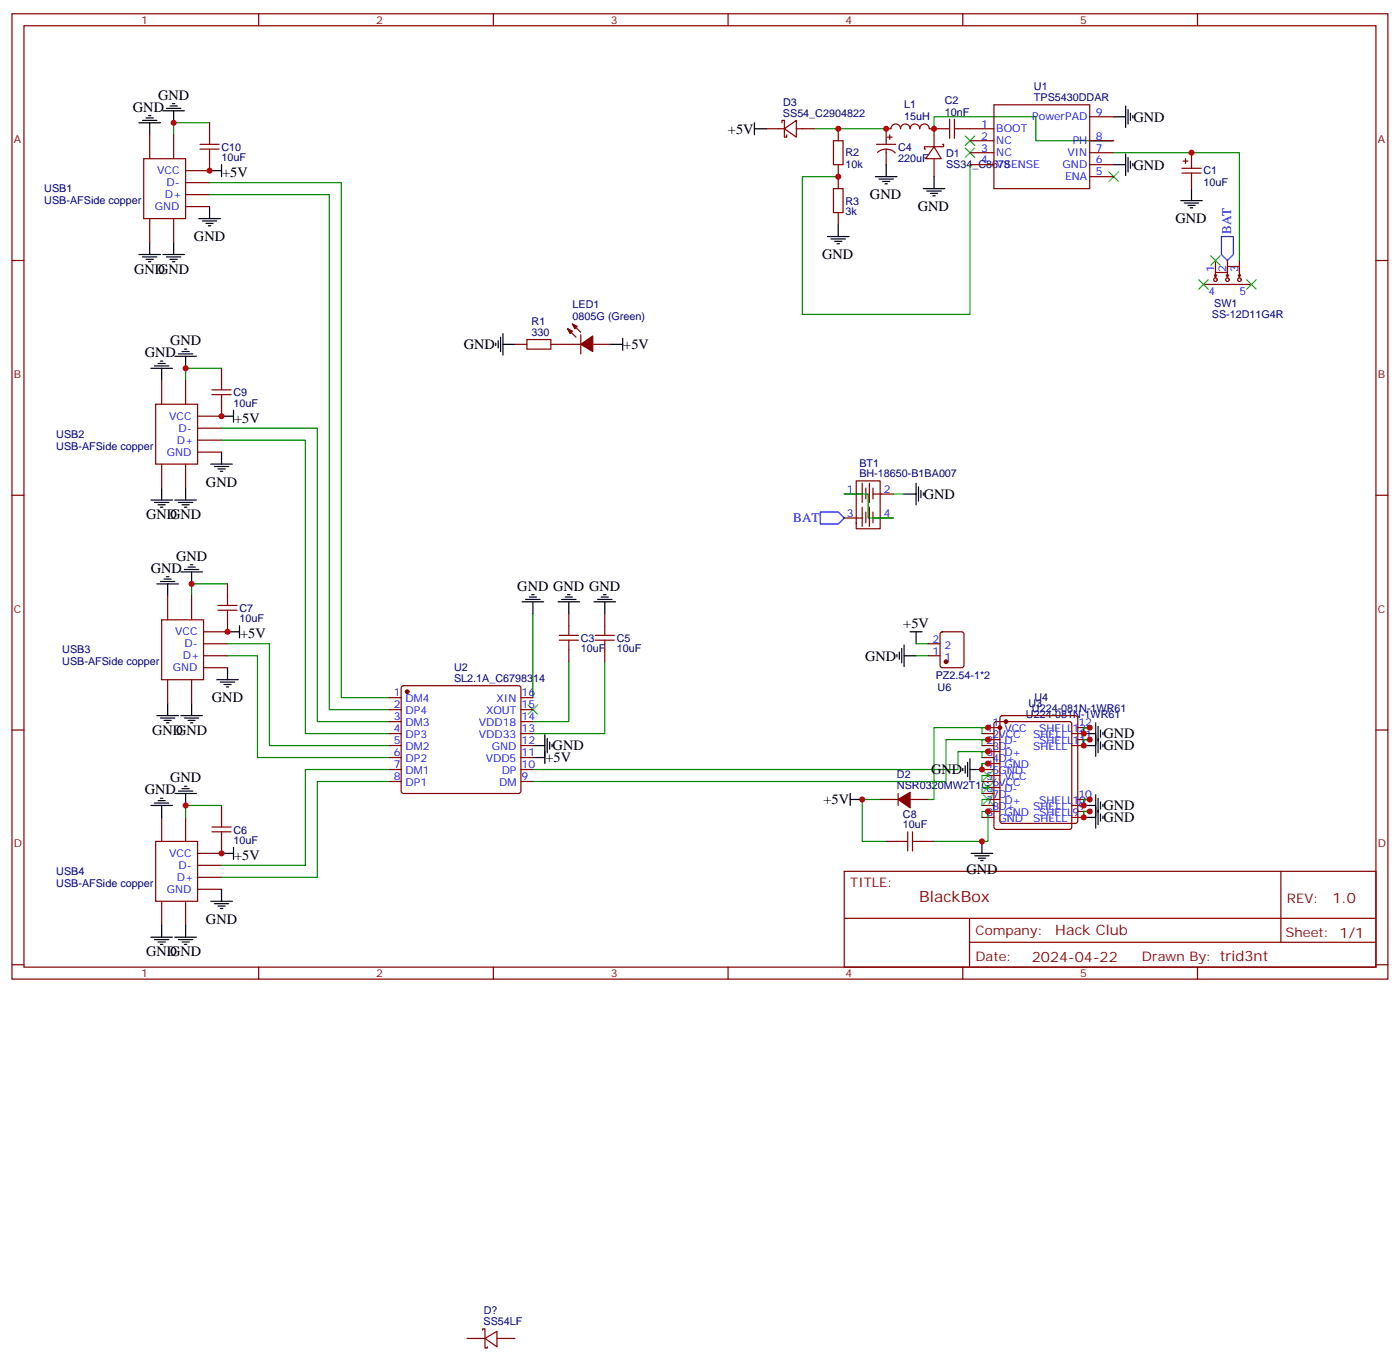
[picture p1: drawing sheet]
<svg xmlns="http://www.w3.org/2000/svg" width="412mm" height="401mm" viewBox="0 0 412 401" stroke-linecap="round" stroke-linejoin="round" font-family="sans-serif">
<g fill="none" stroke="#870000" stroke-width=".35">
<path d="M3.5 4.1h405.4v284.3h-405.4zM7.1 7.6h398.2v277.3h-398.2zM76.2 4.1v3.5M145.3 4.1v3.5M214.5 4.1v3.5M283.6 4.1v3.5M352.8 4.1v3.5M44.1 39.7v7M51.2 39.7v7M61.7 36.2v6.3M225.8 37.9h5.3M230.4 36.2v-.7h.7v4.9h.7v-.7"/>
<path d="M231.1 37.9l3.5-2.4v4.9zM234.6 37.9h5.3M246.9 37.9v3.6M262.1 39.7v1.4M275.2 37.9v5.3M279.8 37.9h-6a1.41 1.41 0 0 0-1.5-1.4 1.41 1.41 0 0 0-1.4 1.4 1.41 1.41 0 0 0-1.4-1.4 1.41 1.41 0 0 0-1.4 1.4 1.41 1.41 0 0 0-1.4-1.4 1.41 1.41 0 0 0-1.4 1.4 1.41 1.41 0 0 0-1.4-1.4 1.41 1.41 0 0 0-1.4 1.4h-1.4v4.6M279.8 35.1v5.6M281.2 37.9h11.6M281.2 35.1v5.6M292.8 30.9h28.2v24.7h-28.2zM321 34.4h7.1M42.3 46.7h12.4v17.7h-12.4z"/>
<path d="M54.7 53.8h7M54.7 57.3h7M58.9 42.5h5.7M58.9 43.9h5.7M61.7 43.9v6.4h-7M245.5 55.6h2.9v7h-2.9zM245.5 41.5h2.9v7h-2.9zM246.9 48.5v7.1M258.2 42.5h5.7M258.5 44.9a3.8 3.8 0 0 1 5.3 .2M261.1 43.9v4.6M261.4 40.4h1.4"/>
<path d="M275.2 43.2l2.1 3.5h-4.6zM275.2 43.2h-2.9v.7h.4M275.2 46.7v5.3M277.6 42.5h.4v.7h-2.8M285.8 41.5h7M285.8 45h7M285.8 48.5h7M321 41.5h7.1M321 45h7.1M321 48.5h7.1M321 52h7.1M348.2 49.6h5.6"/>
<path d="M348.2 51h5.6M348.5 47.4h1.5M349.2 46.7v1.5M351 45v4.6M351 51v4.6M3.5 76.7h3.6M44.1 64.4v7M51.2 64.4v7M54.7 60.9h7M246.9 62.6v3.5M358.1 76.7v3.6M361.6 76.7v3.6v-1.8h3.5v3.2l.4-.7"/>
<path d="M365.1 76.7v3.6M405.3 76.7h3.6M167.2 96.8l2.5 2.5M168.6 95.4l2.5 2.5M171.1 98.6v5.6M354.5 83.8h14.2M357.7 81l.4 .7M358.4 81l-.3 .7M361.2 81l.4 .7M361.9 81l-.3 .7v-1.4h-3.5v1.4M364.8 81l.3 .7M45.9 119.1h12.3v17.6h-12.3z"/>
<path d="M47.6 112v7.1M54.7 112v7.1M62.4 116.2h5.7M62.4 114.8h5.7M65.3 108.5v6.3M65.3 116.2v6.4h-7.1M151.7 101.4h3.5M155.2 100h7.1v2.8h-7.1zM162.3 101.4h8.8M174.6 101.4h5.3M47.6 136.7v7.1M54.7 136.7v7.1"/>
<path d="M58.2 126.1h7.1M58.2 129.6h7.1M58.2 133.2h7.1M3.5 145.9h3.6M248.7 145.5h5.3M248.7 152.6h5.3M252.2 141.6h7.1v14.2h-7.1zM254 142.3v5.7M254 149.4v5.6M255.1 143.8v3.1M255.1 150.8v3.2M256.1 142.3v5.7"/>
<path d="M256.1 149.4v5.6M257.2 143.8v3.1M257.2 150.8v3.2M257.2 145.5h6M257.2 152.6h6M405.3 145.9h3.6M49.4 175.5v7.1M56.4 175.5v7.1M64.2 179.7h5.6M64.2 178.3h5.6M67 172v6.3M67 179.7v6.4h-7"/>
<path d="M47.6 182.6h12.4v17.6h-12.4zM60 189.6h7M60 193.1h7M60 196.7h7M164.7 188.6h5.7M164.7 187.1h5.7M167.6 180.8v6.3M167.6 188.6v6.3M175.3 188.6h5.7M175.3 187.1h5.7M178.2 180.8v6.3M178.2 188.6v6.3"/>
<path d="M273.4 189.6h3.5M273.4 193.1h3.5M277.2 186.3l.4-.2h5.7l.6 .4 .1 9.5-.5 .6-5.9 .1-.6-.5-.1-9.4zM3.5 215h3.6M49.4 200.2v7.1M56.4 200.2v7.1M114.7 205.5h3.5M114.7 209h3.5M114.7 212.5h3.5M114.7 216.1h3.5M114.7 219.6h3.5M118.4 202.2l.5-.2h33.9l.5 .2 .2 .5v30.3l-.3 .5-.4 .2h-33.9l-.5-.2-.2-.5v-30.3z"/>
<path d="M153.5 205.5h3.5M153.5 209h3.5M153.5 212.5h3.5M153.5 216.1h3.5M153.5 219.6h3.5M289.3 216.1h3.5M289.3 219.6h3.5M291 214.3h3.6M291 217.8h3.6M293 212.8l.5-.3h21.5l.5 .3 .2 .5v30.3l-.2 .5-.5 .2h-21.5l-.5-.2-.2-.5v-30.3zM294.8 211l.5-.2h21.5l.5 .2 .2 .5v30.3l-.2 .5-.5 .2h-21.5l-.5-.2-.2-.5v-30.3zM315.7 216.1h3.6"/>
<path d="M315.7 219.6h3.6M317.5 214.3h3.5M317.5 217.8h3.5M405.3 215h3.6M65.3 237.2v6.4M114.7 223.1h3.5M114.7 226.7h3.5M114.7 230.2h3.5M153.5 223.1h3.5M153.5 226.7h3.5M153.5 230.2h3.5M259.3 235.5h5.3"/>
<path d="M264.6 233.7v3.5M268.1 235.5h5.3M289.3 223.1h3.5M289.3 226.7h3.5M289.3 230.2h3.5M289.3 237.2h3.5M289.3 233.7h3.5M291 235.5h3.6M291 239h3.6M291 232h3.6M291 228.4h3.6M291 224.9h3.6"/>
<path d="M291 221.4h3.6M315.7 237.2h3.6M317.5 235.5h3.5M317.5 239h3.5M45.9 247.8h12.3v17.7h-12.3zM47.6 240.8v7M54.7 240.8v7M58.2 254.9h7.1M58.2 258.4h7.1M62.4 245h5.7M62.4 243.6h5.7M65.3 245v6.4h-7.1"/>
<path d="M248.7 256.6h156.6v28.3h-156.6zM261.1 247.8h6.3M267.4 245v5.6M268.8 247.8h6.4M268.8 245v5.6M289.3 240.8h3.5M315.7 240.8h3.6M377.3 256.7v20.8M47.6 265.5v7M54.7 265.5v7M58.2 261.9h7.1M248.7 270.5h156.5"/>
<path d="M285.6 277.5h119.6M285.6 270.5v14.1M3.5 284.2h3.6M76.2 284.9v3.5M145.3 284.9v3.5M214.5 284.9v3.5M283.6 284.9v3.5M352.8 284.9v3.5M405.3 284.2h3.6"/>
<circle cx="358.1" cy="82.4" r=".53"/>
<circle cx="361.6" cy="82.4" r=".53"/>
<circle cx="365.1" cy="82.4" r=".53"/>
</g>
<g fill="none" stroke="#008700" stroke-width=".35">
<path d="M61.7 36.2h-10.5v3.5M239.9 37.9h21.2M275.2 37.9v-3.5h30v7.1h22.9M61.7 57.3h35.3v151.7h17.7M61.7 53.8h38.8v151.7h14.2M285.8 48.5v44.1h-49.4v-40.6h10.5M328.1 45h37v31.7M65.3 108.5h-10.6v3.5M65.3 129.6h24.7v86.5h24.7M65.3 126.1h28.2v86.4h21.2M248.7 145.5h7.1v7.1h7.4M263.2 145.5h3.1"/>
<path d="M67 172h-10.6v3.5M67 193.1h8.8v30h38.9M67 189.6h12.4v30h35.3M157 180.8v24.7M167.6 194.9v17.6h-10.6M178.2 194.9v21.2h-21.2M269.9 193.1h3.5M269.9 189.6h3.5M289.3 216.1v-1.8h1.7h-15.8v21.2h-1.8M289.3 219.6v-1.8h1.7h-12.3v12.4h-121.7M321 214.3h-1.7v1.8M321 217.8h-1.7v1.8"/>
<path d="M65.3 237.2h-10.6v3.6M114.7 230.2h-21.2v28.2h-28.2M114.7 226.7h-24.7v28.2h-24.7M259.3 235.5h-5.3v12.3h7.1M289.3 223.1v-1.7h1.7h-8.8v5.3h-125.2M291 235.5h-1.7v1.7M291 232h-1.7v1.7M291 228.4h-1.7v1.8M291 224.9h-1.7v1.8M321 235.5h-1.7v1.7M321 239h-1.7v1.8M289.3 240.8v-1.8h1.7v8.8h-15.8"/>
</g>
<g fill="none" stroke="#000" stroke-width=".35">
<path d="M40.9 36.2h6.4M42 35.5h4.2M43 34.7h2.2M43.7 34h.7M44.1 36.2v3.5M48 32.6h6.3M49 31.9h4.3M50.1 31.2h2.1M50.8 30.5h.7M51.2 32.6v3.6M222.2 37.9h3.6M222.2 36.2v3.5"/>
<path d="M328.1 34.4h3.5M331.6 31.2v6.4M332.3 32.3v4.2M333 33.3v2.2M333.7 34v.7M61.7 50.3h3.6M65.3 48.5v3.5M257.9 52h6.3M258.9 52.7h4.3M260 53.4h2.1M260.7 54.2h.7M261.1 48.5v3.5"/>
<path d="M272 55.6h6.3M273 56.3h4.3M274.1 57h2.1M274.8 57.7h.7M275.2 52v3.6M328.1 48.5h3.5M331.6 45.3v6.4M332.3 46.4v4.2M333 47.4v2.2M333.7 48.2v.7M347.8 59.1h6.4M348.9 59.8h4.2"/>
<path d="M351 55.6v3.5M40.9 75h6.4M42 75.7h4.2M43 76.4h2.2M43.7 77.1h.7M44.1 71.4v3.6M48 75h6.3M49 75.7h4.3M50.1 76.4h2.1M50.8 77.1h.7M51.2 71.4v3.6M58.6 64.4h6.3"/>
<path d="M59.6 65.1h4.3M60.7 65.8h2.1M61.4 66.5h.7M61.7 60.9v3.5M243.8 69.7h6.3M244.8 70.4h4.3M245.9 71.1h2.1M246.6 71.8h.7M246.9 66.1v3.6M350 60.5h2.1M350.7 61.2h.7M147.5 99.3v4.2"/>
<path d="M148.2 98.2v6.4M183.4 99.7v3.5M44.4 108.5h6.4M45.5 107.8h4.2M46.6 107.1h2.1M47.3 106.4h.7M47.6 108.5v3.5M51.5 105h6.4M52.6 104.2h4.2M53.6 103.5h2.1M54.3 102.8h.7M54.7 105v3.5"/>
<path d="M146 101.1v.7M146.8 100.4v2.1M148.2 101.4h3.5M179.9 101.4h3.5M62.1 136.7h6.3M63.1 137.4h4.3M64.2 138.1h2.1M64.9 138.8h.7M65.3 133.2v3.5M65.3 122.6h3.5M68.8 120.8v3.6M44.4 147.3h6.4"/>
<path d="M45.5 148h4.2M46.6 148.7h2.1M47.3 149.4h.7M47.6 143.8v3.5M51.5 147.3h6.4M52.6 148h4.2M53.6 148.7h2.1M54.3 149.4h.7M54.7 143.8v3.5M266.3 145.5h3.6M269.9 142.3v6.4M270.6 143.4v4.2"/>
<path d="M271.3 144.5v2.1M272 145.2v.7M46.2 172h6.4M47.3 171.3h4.2M48.3 170.6h2.1M49 169.9h.7M49.4 172v3.5M53.3 168.5h6.3M54.3 167.7h4.3M55.4 167h2.1M56.1 166.3h.7M56.4 168.5v3.5"/>
<path d="M153.8 177.3h6.4M154.9 176.6h4.2M155.9 175.9h2.1M156.6 175.2h.7M157 177.3v3.5M164.4 177.3h6.3M165.5 176.6h4.2M166.5 175.9h2.1M167.2 175.2h.7M167.6 177.3v3.5M175 177.3h6.3M176 176.6h4.3"/>
<path d="M177.1 175.9h2.1M177.8 175.2h.7M178.2 177.3v3.5M67 186.1h3.6M67 196.7v3.5M70.6 184.3v3.6M264.2 192.8v.7M264.9 192.1v2.1M265.6 191v4.3M266.3 193.1h3.6M266.3 190v6.3M268.1 186.1h3.5"/>
<path d="M269.9 186.1v3.5M46.2 210.8h6.4M47.3 211.5h4.2M48.3 212.2h2.1M49 212.9h.7M49.4 207.3v3.5M53.3 210.8h6.3M54.3 211.5h4.3M55.4 212.2h2.1M56.1 212.9h.7M56.4 207.3v3.5M63.9 200.2h6.3"/>
<path d="M64.9 200.9h4.2M66 201.6h2.1M66.7 202.3h.7M157 219.6h3.5M160.5 216.4v8.5M161.2 217.5v4.2M161.9 218.5v2.2M162.6 219.3v.7M319.3 219.6h3.5M319.3 216.1h3.5M322.8 212.9v9.9M323.5 214v7.7"/>
<path d="M324.2 215v2.1M324.2 218.5v2.2M324.9 215.7v.7M324.9 219.3v.7M44.4 237.2h6.4M45.5 236.5h4.2M46.6 235.8h2.1M47.3 235.1h.7M47.6 237.2v3.6M51.5 233.7h6.4M52.6 233h4.2M53.6 232.3h2.1"/>
<path d="M54.3 231.6h.7M54.7 233.7v3.5M157 223.1h3.5M250.5 235.5h3.5M250.5 233.7v3.5M283.6 226.3v.7M284.3 225.6v2.1M285 224.5v4.3M285.8 226.7h3.5M285.8 223.5v6.3M319.3 237.2h3.5M322.8 234.1v9.8"/>
<path d="M323.5 235.1v7.8M324.2 236.2v2.1M324.2 239.7v2.1M324.9 236.9v.7M65.3 251.4h3.5M68.8 249.6v3.5M286.1 251.4h6.4M287.2 252.1h4.2M288.2 252.8h2.1M288.9 253.5h.7M289.3 247.8v3.6M319.3 240.8h3.5"/>
<path d="M324.9 240.4v.7M44.4 276h6.4M45.5 276.8h4.2M46.6 277.5h2.1M47.3 278.2h.7M47.6 272.5v3.5M51.5 276h6.4M52.6 276.8h4.2M53.6 277.5h2.1M54.3 278.2h.7M54.7 272.5v3.5M62.1 265.5h6.3"/>
<path d="M63.1 266.2h4.3M64.2 266.9h2.1M64.9 267.6h.7M65.3 261.9v3.6"/>
</g>
<g fill="none" stroke="#3c3" stroke-width=".35">
<path d="M284.3 40l2.9 2.9M284.3 43.6l2.9 2.8M287.2 40l-2.9 2.9M287.2 43.6l-2.9 2.8M326.7 50.6l2.8 2.8M329.5 50.6l-2.8 2.8M356.7 75.3l2.8 2.8M359.5 75.3l-2.8 2.8M353.1 82.4l2.9 2.8M356 82.4l-2.9 2.8M367.2 82.4l2.9 2.8M370.1 82.4l-2.9 2.8"/>
<path d="M155.6 207.6l2.8 2.8M158.4 207.6l-2.8 2.8M289.6 227l2.9 2.8M289.6 230.5l2.9 2.9M289.6 234.1l2.9 2.8M292.5 227l-2.9 2.8M292.5 230.5l-2.9 2.9M292.5 234.1l-2.9 2.8"/>
</g>
<path d="M359.8 69.7h3.6v5.3l-1.8 1.7-1.8-1.7zM241.7 150.8h5.2l1.8 1.8-1.8 1.7h-5.2z" fill="none" stroke="#00f" stroke-width=".35"/>
<g fill="#870000" stroke="#870000" stroke-width=".35">
<path d="M264.6 235.5l3.5-2.1v4.5z"/>
<path d="M167.2 96.8l1.4 .7-.7 .7z"/>
<path d="M168.6 95.4l1.4 .7-.7 .7z"/>
<path d="M171.1 101.4l3.5-2.4v4.5z"/>
<circle cx="119.9" cy="203.7" r=".53"/>
<circle cx="294.6" cy="214.3" r=".53"/>
<circle cx="296.3" cy="212.5" r=".53"/>
<circle cx="278.7" cy="194.9" r=".53"/>
</g>
<g fill="#c00">
<circle cx="261.1" cy="37.9" r=".88"/>
<circle cx="246.9" cy="52" r=".88"/>
<circle cx="246.9" cy="37.9" r=".88"/>
<circle cx="275.2" cy="37.9" r=".88"/>
<circle cx="65.3" cy="251.4" r=".88"/>
<circle cx="54.7" cy="237.2" r=".88"/>
<circle cx="56.4" cy="172" r=".88"/>
<circle cx="67" cy="186.1" r=".88"/>
<circle cx="54.7" cy="108.5" r=".88"/>
<circle cx="65.3" cy="122.6" r=".88"/>
<circle cx="61.7" cy="50.3" r=".88"/>
<circle cx="51.2" cy="36.2" r=".88"/>
<circle cx="351" cy="45" r=".88"/>
<circle cx="254" cy="235.5" r=".88"/>
<circle cx="289.3" cy="247.8" r=".88"/>
<circle cx="319.3" cy="216.1" r=".88"/>
<circle cx="319.3" cy="219.6" r=".88"/>
<circle cx="319.3" cy="237.2" r=".88"/>
<circle cx="319.3" cy="240.8" r=".88"/>
<circle cx="289.3" cy="226.7" r=".88"/>
<circle cx="321" cy="214.3" r=".88"/>
<circle cx="321" cy="217.8" r=".88"/>
<circle cx="321" cy="235.5" r=".88"/>
<circle cx="321" cy="239" r=".88"/>
<circle cx="291" cy="239" r=".88"/>
<circle cx="291" cy="224.9" r=".88"/>
<circle cx="291" cy="221.4" r=".88"/>
<circle cx="291" cy="217.8" r=".88"/>
<circle cx="291" cy="214.3" r=".88"/>
</g>
<path d="M137.6 394.2h5.3M142.2 391.8v-.4h.7v5.7h.7v-.4M142.9 394.2l3.5-2.1v4.6zM146.4 394.2h5.3" fill="none" stroke="#870000" stroke-width=".35"/>
<text font-size="4.6" fill="#800" x="270.8" y="265.7">BlackBox</text>
<g font-size="4.2">
<text x="46.6" y="29.3">GND</text>
<text x="39.2" y="32.9">GND</text>
<text x="333.9" y="36">GND</text>
<text x="214.4" y="39.4">+5V</text>
<text x="65.4" y="52.2">+5V</text>
<text x="333.9" y="50.1">GND</text>
<text x="256.3" y="58.6">GND</text>
<text x="270.4" y="62.1">GND</text>
<text x="346.3" y="65.6">GND</text>
<text x="57.1" y="71.1">GND</text>
<text x="242.2" y="76.2">GND</text>
<text x="39.5" y="80.6">GND</text>
<text x="46.6" y="80.6">GND</text>
<text x="50.1" y="101.6">GND</text>
<text x="42.7" y="105.2">GND</text>
<text x="136.6" y="102.9">GND</text>
<text x="183.6" y="102.8">+5V</text>
<text x="69" y="124.5">+5V</text>
<text x="60.7" y="143.4">GND</text>
<text x="272.2" y="146.8">GND</text>
<text x="43" y="152.9">GND</text>
<text x="50.1" y="152.9">GND</text>
<text x="51.9" y="165.1">GND</text>
<text x="44.4" y="168.7">GND</text>
<text x="152.4" y="174">GND GND GND</text>
<text x="266.1" y="185">+5V</text>
<text x="70.7" y="188">+5V</text>
<text x="254.9" y="194.6">GND</text>
<text x="62.4" y="206.9">GND</text>
<text x="44.8" y="216.4">GND</text>
<text x="51.9" y="216.4">GND</text>
<text x="162.8" y="221">GND</text>
<text x="325.1" y="221">GND</text>
<text x="325.1" y="217.5">GND</text>
<text x="160.7" y="224.5">+5V</text>
<text x="50.1" y="230.4">GND</text>
<text x="274.3" y="228">GND</text>
<text x="42.7" y="234">GND</text>
<text x="242.6" y="236.9">+5V</text>
<text x="325.1" y="238.6">GND</text>
<text x="325.1" y="242.2">GND</text>
<text x="69" y="253.2">+5V</text>
<text x="284.7" y="257.4">GND</text>
<text x="60.7" y="272.2">GND</text>
<text x="43" y="281.7">GND</text>
<text x="50.1" y="281.7">GND</text>
</g>
<g font-size="4.2" fill="#800">
<text x="392.5" y="265.9">1.0</text>
<text x="310.9" y="275.5">Hack Club</text>
<text x="304" y="283.3">2024-04-22</text>
</g>
<g font-size="3.9" fill="#00f">
<text x="362.7" y="69" transform="rotate(-90 362.7 69)">BAT</text>
<text x="233.7" y="153.8">BAT</text>
</g>
<g font-size="3.9" fill="#800">
<text x="250.5" y="261.2">TITLE:</text>
<text x="379.1" y="265.9">REV:</text>
<text x="287.4" y="275.4">Company:</text>
<text x="378.7" y="276">Sheet: 1/1</text>
<text x="287.4" y="283.1">Date:</text>
<text x="336.4" y="283.2">Drawn By: trid3nt</text>
</g>
<g font-size="3.2" fill="#800">
<text x="41.6" y="7.1">1</text>
<text x="110.8" y="7.1">2</text>
<text x="179.9" y="7.1">3</text>
<text x="249.1" y="7.1">4</text>
<text x="318.2" y="7.1">5</text>
<text x="4.1" y="42.2">A</text>
<text x="405.9" y="42.2">A</text>
<text x="4.1" y="111.3">B</text>
<text x="405.9" y="111.3">B</text>
<text x="4.1" y="180.4">C</text>
<text x="405.9" y="180.4">C</text>
<text x="4.1" y="249.6">D</text>
<text x="405.9" y="249.6">D</text>
<text x="41.6" y="287.9">1</text>
<text x="110.8" y="287.9">2</text>
<text x="179.9" y="287.9">3</text>
<text x="249.1" y="287.9">4</text>
<text x="318.2" y="287.9">5</text>
</g>
<g font-size="3.2" fill="#000080">
<text x="304.6" y="29.7">TPS5430DDAR</text>
<text x="304.6" y="26.5">U1</text>
<text x="230.7" y="34.4">SS54_C2904822</text>
<text x="230.7" y="31.2">D3</text>
<text x="266.3" y="35.5">15uH</text>
<text x="266.3" y="31.9">L1</text>
<text x="278.3" y="34">10nF</text>
<text x="278.3" y="30.5">C2</text>
<text x="65.3" y="47.5">10uF</text>
<text x="65.3" y="44.4">C10</text>
<text x="249.1" y="46">R2</text>
<text x="264.6" y="47.6">220uF</text>
<text x="264.6" y="44.5">C4</text>
<text x="278.7" y="46.2">D1</text>
<text x="249.1" y="49.6">10k</text>
<text x="278.7" y="49.5">SS34_C8678</text>
<text x="354.5" y="51.3">C1</text>
<text x="13.1" y="56.6">USB1</text>
<text x="354.5" y="54.9">10uF</text>
<text x="13.1" y="60.1">USB-AFSide copper</text>
<text x="249.1" y="63.4">3k</text>
<text x="249.1" y="60.3">R3</text>
<text x="156.6" y="95.8">R1</text>
<text x="168.7" y="94.4">0805G (Green)</text>
<text x="168.7" y="90.6">LED1</text>
<text x="357" y="93.7">SS-12D11G4R</text>
<text x="357.7" y="90.5">SW1</text>
<text x="156.6" y="99">330</text>
<text x="68.8" y="119.8">10uF</text>
<text x="68.8" y="116.7">C9</text>
<text x="16.6" y="128.9">USB2</text>
<text x="16.6" y="132.5">USB-AFSide copper</text>
<text x="253.2" y="137.5">BT1</text>
<text x="253.2" y="140.6">BH-18650-B1BA007</text>
<text x="70.6" y="183.3">10uF</text>
<text x="70.6" y="180.2">C7</text>
<text x="171.1" y="189.1">C3</text>
<text x="181.7" y="189.1">C5</text>
<text x="18.3" y="196">USB-AFSide copper</text>
<text x="18.3" y="192.4">USB3</text>
<text x="133.8" y="197.8">U2</text>
<text x="171.1" y="192.1">10uF</text>
<text x="181.7" y="192.1">10uF</text>
<text x="133.8" y="200.9">SL2.1A_C6798314</text>
<text x="275.7" y="199.9">PZ2.54-1*2</text>
<text x="276.2" y="203.5">U6</text>
<text x="302.9" y="208.3">U3</text>
<text x="304" y="209.7">U224-081N-1WR61</text>
<text x="304.7" y="206.6">U4</text>
<text x="302.2" y="211.5">U224-081N-1WR61</text>
<text x="264.2" y="232.3">NSR0320MW2T1G 6VCC</text>
<text x="264.2" y="229.2">D2</text>
<text x="68.8" y="245.5">C6</text>
<text x="266" y="243.9">10uF</text>
<text x="266" y="240.9">C8</text>
<text x="68.8" y="248.6">10uF</text>
<text x="16.6" y="257.7">USB4</text>
<text x="16.6" y="261.2">USB-AFSide copper</text>
<text x="142.5" y="387.2">D?</text>
<text x="142.5" y="390.3">SS54LF</text>
</g>
<g font-size="3.2" fill="#00f">
<text x="304.1" y="35.5">PowerPAD</text>
<text x="322.8" y="34">9</text>
<text x="289" y="37.6">1</text>
<text x="289" y="41.1">2</text>
<text x="293.5" y="39">BOOT</text>
<text x="322.8" y="41.1">8</text>
<text x="289" y="44.6">3</text>
<text x="293.5" y="42.5">NC</text>
<text x="293.5" y="46">NC</text>
<text x="314.4" y="46">VIN</text>
<text x="316" y="42.5">PH</text>
<text x="322.8" y="44.6">7</text>
<text x="46.3" y="51.3">VCC</text>
<text x="289" y="48.2">4</text>
<text x="293.5" y="49.6">VSENSE</text>
<text x="313" y="49.6">GND</text>
<text x="313.8" y="53.1">ENA</text>
<text x="322.8" y="51.7">5</text>
<text x="322.8" y="48.2">6</text>
<text x="48.6" y="58.4">D+</text>
<text x="49" y="54.9">D-</text>
<text x="45.6" y="61.9">GND</text>
<text x="357.7" y="80.3" transform="rotate(-90 357.7 80.3)">1</text>
<text x="361.2" y="80.3" transform="rotate(-90 361.2 80.3)">2</text>
<text x="364.8" y="80.3" transform="rotate(-90 364.8 80.3)">3</text>
<text x="356.1" y="87">4</text>
<text x="365.1" y="87">5</text>
<text x="49.8" y="123.6">VCC</text>
<text x="52.1" y="130.7">D+</text>
<text x="52.6" y="127.2">D-</text>
<text x="49.2" y="134.2">GND</text>
<text x="249.5" y="145.2">1</text>
<text x="260.3" y="145.2">2</text>
<text x="249.5" y="152.2">3</text>
<text x="260.3" y="152.2">4</text>
<text x="51.6" y="187.1">VCC</text>
<text x="54.3" y="190.7">D-</text>
<text x="274.7" y="189.3">2</text>
<text x="278.2" y="191">2</text>
<text x="50.9" y="197.7">GND</text>
<text x="53.9" y="194.2">D+</text>
<text x="274.7" y="192.8">1</text>
<text x="278.2" y="194.6">1</text>
<text x="116" y="208.7">2</text>
<text x="116" y="205.1">1</text>
<text x="119.5" y="206.9">DM4</text>
<text x="146.3" y="206.9">XIN</text>
<text x="153.6" y="205.1">16</text>
<text x="153.6" y="208.7">15</text>
<text x="116" y="215.7">4</text>
<text x="116" y="212.2">3</text>
<text x="119.5" y="214">DM3</text>
<text x="119.5" y="210.4">DP4</text>
<text x="141.1" y="214">VDD18</text>
<text x="143.2" y="210.4">XOUT</text>
<text x="153.6" y="212.2">14</text>
<text x="153.6" y="215.7">13</text>
<text x="290.6" y="215.7">1</text>
<text x="292.4" y="214">1</text>
<text x="295.9" y="215.7">VCC</text>
<text x="306.1" y="215.7">SHELL</text>
<text x="315.9" y="215.7">12</text>
<text x="317.7" y="214">12</text>
<text x="116" y="219.3">5</text>
<text x="119.5" y="221">DM2</text>
<text x="119.5" y="217.5">DP3</text>
<text x="141.1" y="217.5">VDD33</text>
<text x="144.9" y="221">GND</text>
<text x="153.6" y="219.3">12</text>
<text x="290.6" y="219.3">2</text>
<text x="292.4" y="221">3D-</text>
<text x="292.4" y="217.5">2VCC</text>
<text x="295.9" y="219.3">D-</text>
<text x="304.3" y="217.5">SHELL</text>
<text x="304.3" y="221">SHELL</text>
<text x="306.1" y="219.3">SHELL</text>
<text x="315.9" y="219.3">11</text>
<text x="317.7" y="217.5">11</text>
<text x="116" y="226.3">7</text>
<text x="116" y="222.8">6</text>
<text x="119.5" y="224.5">DP2</text>
<text x="143.1" y="224.5">VDD5</text>
<text x="153.6" y="222.8">11</text>
<text x="153.6" y="226.3">10</text>
<text x="290.6" y="226.3">4</text>
<text x="290.6" y="222.8">3</text>
<text x="292.4" y="224.5">4D+</text>
<text x="295.9" y="226.3">GND</text>
<text x="295.9" y="222.8">D+</text>
<text x="116" y="229.8">8</text>
<text x="119.5" y="231.6">DP1</text>
<text x="119.5" y="228.1">DM1</text>
<text x="147" y="231.6">DM</text>
<text x="147.8" y="228.1">DP</text>
<text x="153.6" y="229.8">9</text>
<text x="290.6" y="233.4">6</text>
<text x="290.6" y="229.8">5</text>
<text x="292.4" y="228.1">5GND</text>
<text x="295.9" y="233.4">D-</text>
<text x="295.9" y="229.8">VCC</text>
<text x="290.6" y="236.9">7</text>
<text x="292.4" y="238.7">8D+</text>
<text x="292.4" y="235.1">7D-</text>
<text x="295.9" y="236.9">D+</text>
<text x="304.3" y="238.7">SHELL</text>
<text x="306.1" y="236.9">SHELL</text>
<text x="315.9" y="236.9">10</text>
<text x="317.7" y="235.1">10</text>
<text x="317.7" y="238.7">9</text>
<text x="290.6" y="240.4">8</text>
<text x="294.1" y="242.2">GND</text>
<text x="295.9" y="240.4">GND</text>
<text x="304.3" y="242.2">SHELL</text>
<text x="306.1" y="240.4">SHELL</text>
<text x="315.9" y="240.4">9</text>
<text x="49.8" y="252.4">VCC</text>
<text x="52.6" y="255.9">D-</text>
<text x="49.2" y="263">GND</text>
<text x="52.1" y="259.5">D+</text>
</g>
</svg>
